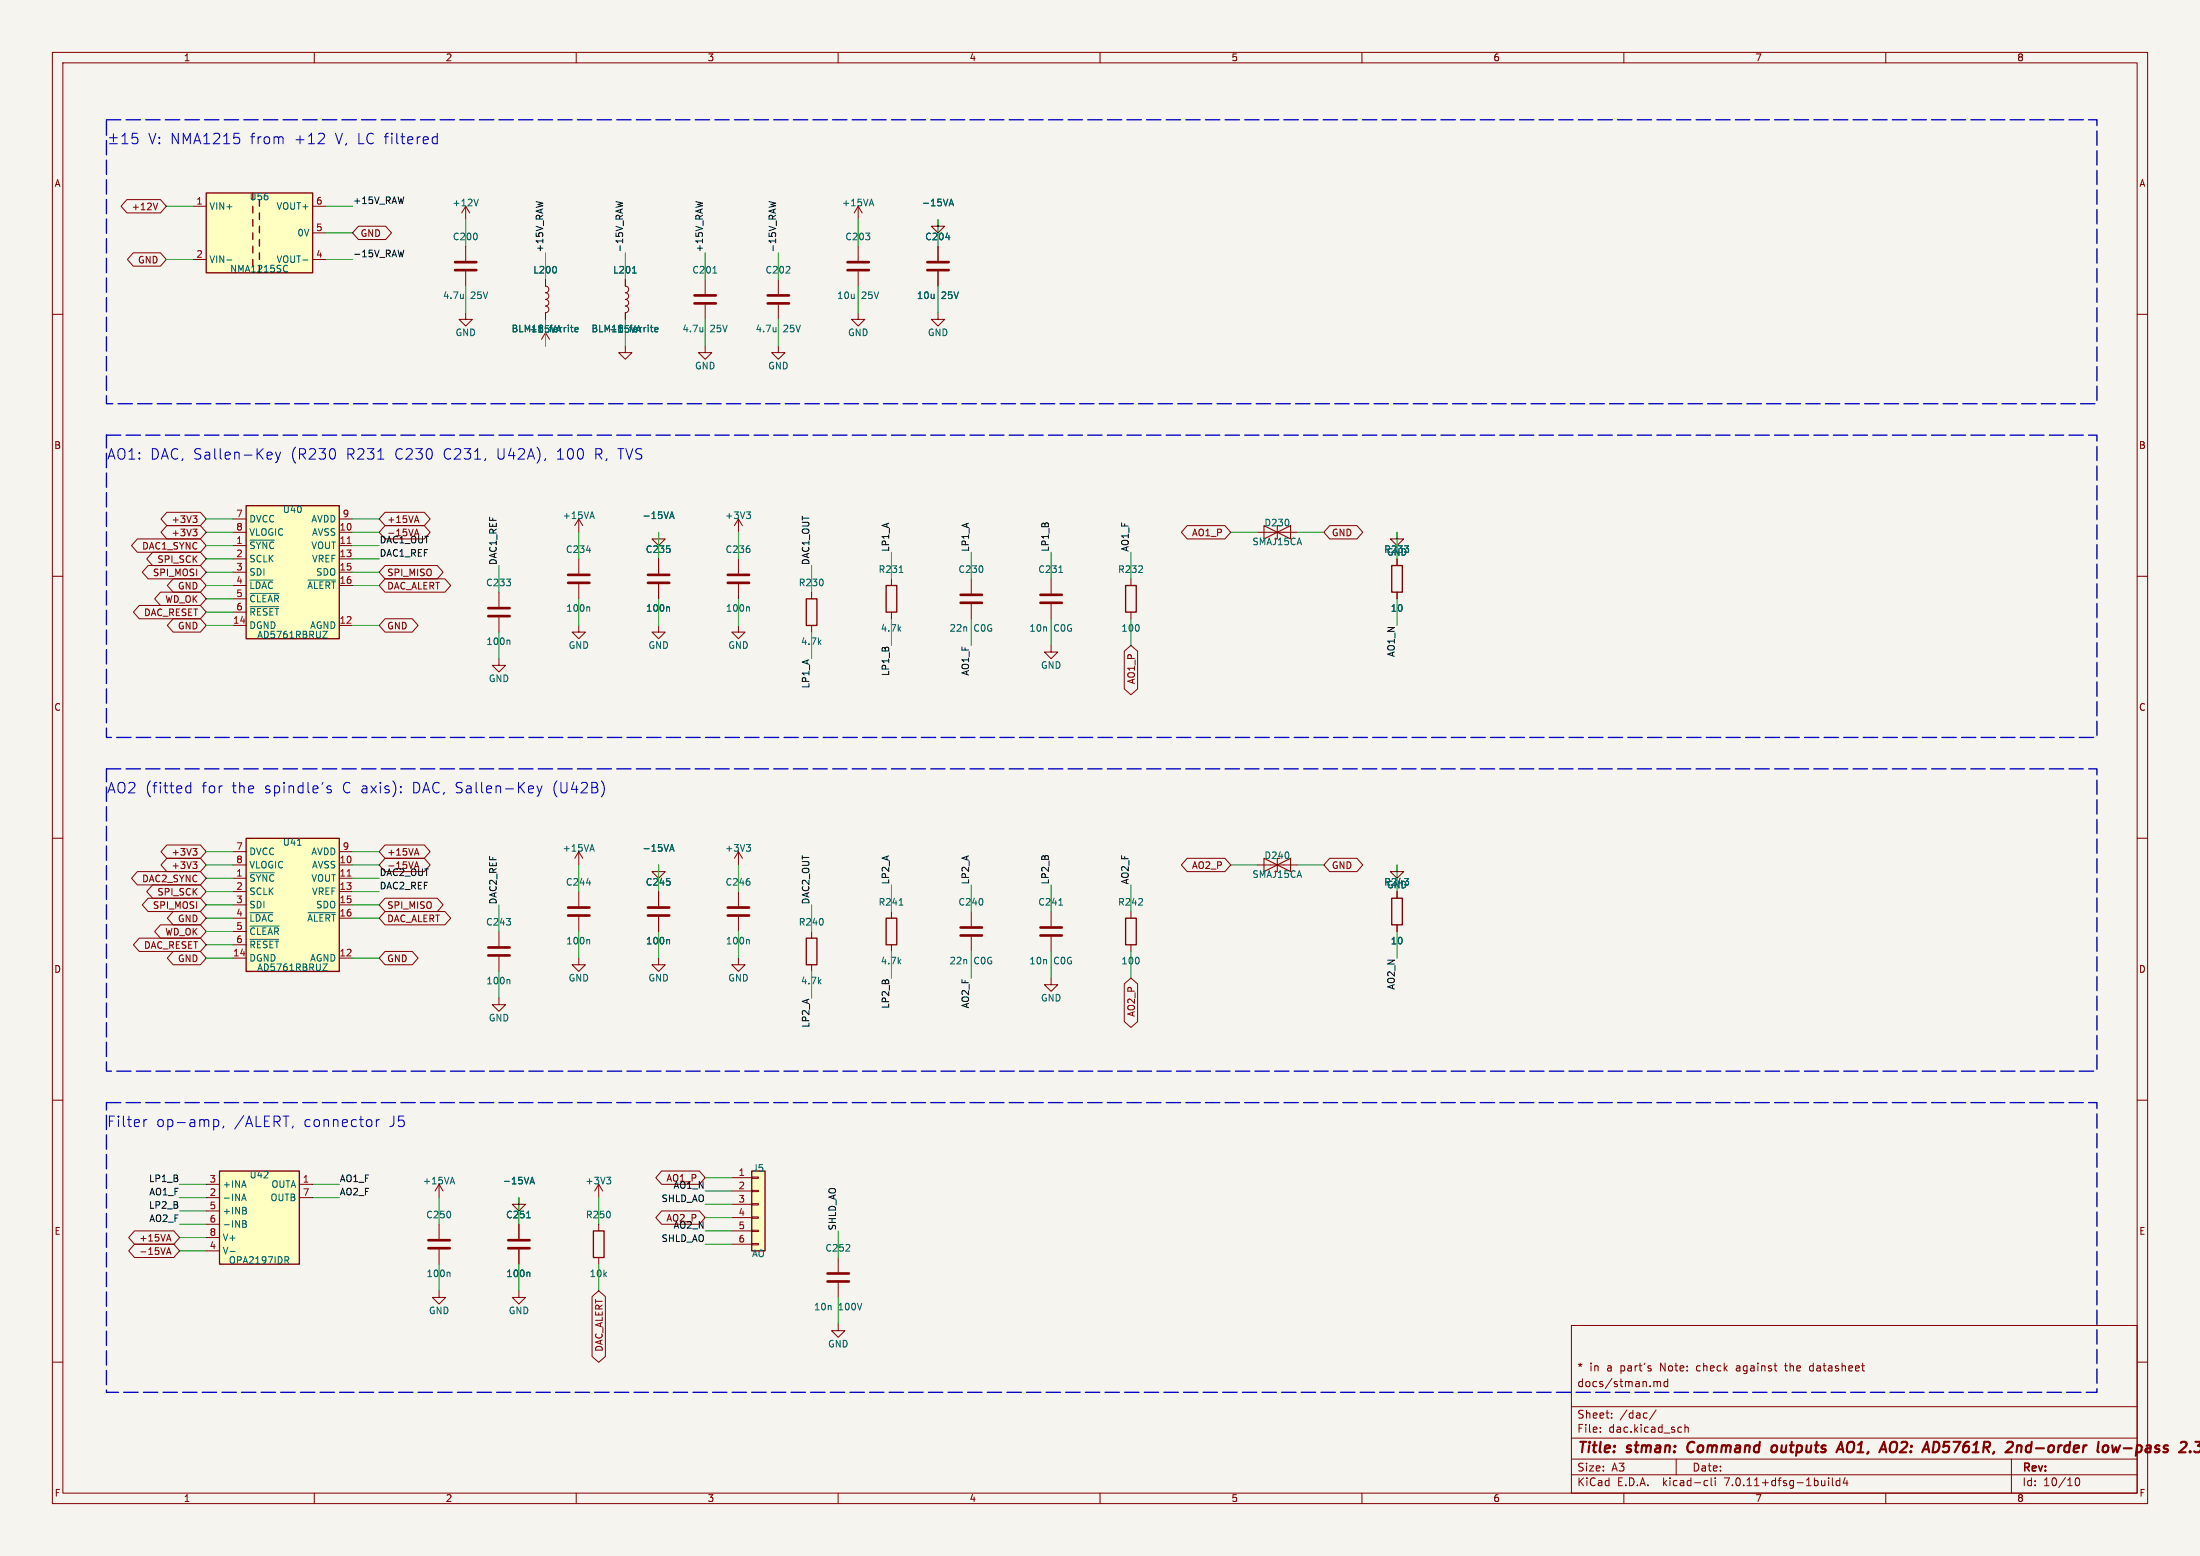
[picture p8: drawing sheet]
<svg xmlns="http://www.w3.org/2000/svg" width="420mm" height="297mm" viewBox="0 0 420 297" stroke-linecap="round" stroke-linejoin="round" font-family="sans-serif">
<path d="M0 0h420v297h-420z" fill="#f5f4ef" stroke="#f5f4ef" stroke-width=".19"/>
<g fill="none" stroke="#840000" stroke-width=".19">
<path d="M10 10h400v277h-400zM12 12h396v273h-396zM60 10v2M110 10v2M160 10v2M210 10v2M260 10v2M310 10v2M360 10v2M24.2 38.1h6.4l1.1 1.3-1.1 1.2h-6.4l-1.1-1.2zM30.1 38.8l-.4 1.2M36.8 39.4h2.6"/>
<path d="M59.7 39.4h2.5M88.9 39.4l-.8 1.2M88.9 39.4v2.5M88.9 39.4l.8 1.2M163.8 39.4v2.5M163.8 39.4l-.7 1.2M163.8 39.4l.8 1.2M10 60h2M25.4 48.3h5.2l1.1 1.2-1.1 1.3h-5.2l-1.1-1.3zM36.8 49.5h2.6M59.7 49.5h2.5M59.7 44.5h2.5"/>
<path d="M68.4 43.2h5.2l1.1 1.3-1.1 1.2h-5.2l-1.1-1.2zM88.9 59.7v1.3h1.3l-1.3 1.2-1.3-1.2h1.3M88.9 47v2.8M88.9 51.8v2.8M104.1 53.3v1.3a.64 .64 0 0 1 .7 .6 .64 .64 0 0 1-.7 .7 .64 .64 0 0 1 .7 .6 .64 .64 0 0 1-.7 .7 .64 .64 0 0 1 .7 .6 .64 .64 0 0 1-.7 .6 .64 .64 0 0 1 .7 .7 .64 .64 0 0 1-.7 .6v1.3M119.4 53.3v1.3a.64 .64 0 0 1 .6 .6 .64 .64 0 0 1-.6 .7 .64 .64 0 0 1 .6 .6 .64 .64 0 0 1-.6 .7 .64 .64 0 0 1 .6 .6 .64 .64 0 0 1-.6 .6 .64 .64 0 0 1 .6 .7 .64 .64 0 0 1-.6 .6v1.3M134.6 53.3v2.8M134.6 58.2v2.8M148.6 53.3v2.8M148.6 58.2v2.8M163.8 59.7v1.3h1.3l-1.3 1.2-1.2-1.2h1.2M163.8 47v2.8"/>
<path d="M163.8 51.8v2.8M179.1 59.7v1.3h1.2l-1.2 1.2-1.3-1.2h1.3M179.1 41.9v1.3h1.2l-1.2 1.3-1.3-1.3h1.3M179.1 47v2.8M179.1 51.8v2.8M408 60h2M104.1 63.5v2.5M104.1 63.5l-.7 1.3M104.1 63.5l.8 1.3M119.4 66v1.3h1.2l-1.2 1.3-1.3-1.3h1.3M134.6 66v1.3h1.3l-1.3 1.3-1.3-1.3h1.3M148.6 66v1.3h1.3l-1.3 1.3-1.3-1.3h1.3"/>
<path d="M31.8 97.8h6.5l1.1 1.3-1.1 1.2h-6.5l-1.1-1.2zM36.8 98.5h.8l-.4 .4M37.4 98.9l.2 .3v.3l-.2 .2M44.4 99.1h2.6M64.8 99.1h2.5M73.5 97.8h7.5l1.1 1.3-1.1 1.2h-7.5l-1.1-1.2zM79.2 99.4h.6M79.5 98.5l.5 1.2M110.5 99.1l-.8 1.2M110.5 99.1v2.5M110.5 99.1l.8 1.2M141 99.1v2.5"/>
<path d="M141 99.1l-.8 1.2M141 99.1l.7 1.2M10 110h2M26.2 102.9h12.1l1.1 1.2-1.1 1.3h-12.1l-1.1-1.3zM26.6 115.6h11.7l1.1 1.2-1.1 1.3h-11.7l-1.1-1.3zM28.3 107.9h10l1.1 1.3-1.1 1.3h-10l-1.1-1.3zM29.1 105.4h9.2l1.1 1.3-1.1 1.3h-9.2l-1.1-1.3zM30.6 113h7.7l1.1 1.3-1.1 1.3h-7.7l-1.1-1.3zM31.8 100.3h6.5l1.1 1.3-1.1 1.3h-6.5l-1.1-1.3zM33.1 118.1h5.2l1.1 1.3-1.1 1.3h-5.2l-1.2-1.3zM33.1 110.5h5.2l1.1 1.3-1.1 1.2h-5.2l-1.2-1.2zM36.8 101h.8l-.4 .5"/>
<path d="M37.4 101.5l.2 .2v.3l-.2 .3M44.4 104.1h2.6M44.4 101.6h2.6M44.4 119.4h2.6M44.4 106.7h2.6M44.4 109.2h2.6M44.4 111.8h2.6M44.4 114.3h2.6M44.4 116.8h2.6M64.8 104.1h2.5M64.8 101.6h2.5M64.8 119.4h2.5"/>
<path d="M64.8 106.7h2.5M64.8 109.2h2.5M64.8 111.8h2.5M73.5 118.1h5.2l1.1 1.3-1.1 1.3h-5.2l-1.1-1.3zM73.5 110.5h11.4l1.1 1.3-1.1 1.2h-11.4l-1.1-1.2zM73.5 107.9h10l1.1 1.3-1.1 1.3h-10l-1.1-1.3zM73.5 100.3h7.5l1.1 1.3-1.1 1.3h-7.5l-1.1-1.3zM79.1 102.3l.4-1.3 .5 1.3M95.2 113v2.8M95.2 117.9v2.8M110.5 119.4v1.3h1.3l-1.3 1.2-1.3-1.2h1.3M110.5 106.7v2.8"/>
<path d="M110.5 111.5v2.8M125.7 119.4v1.3h1.3l-1.3 1.2-1.2-1.2h1.2M125.7 101.6v1.3h1.3l-1.3 1.2-1.2-1.2h1.2M125.7 106.7v2.8M125.7 111.5v2.8M141 119.4v1.3h1.2l-1.2 1.2-1.3-1.2h1.3M141 106.7v2.8M141 111.5v2.8M154.9 113v1.3M154.9 119.4v1.3M170.2 110.5v1.3M170.2 116.8v1.3"/>
<path d="M185.4 110.5v2.8M185.4 115.3v2.8M200.7 110.5v2.8M200.7 115.3v2.8M215.9 110.5v1.3M215.9 116.8v1.3M226.6 100.3h7.2l1.1 1.3-1.1 1.3h-7.2l-1.1-1.3zM240 101.6h7.6M253.8 100.3h5.2l1.2 1.3-1.2 1.3h-5.2l-1.1-1.3zM266.7 101.6v1.3h1.3l-1.3 1.2-1.3-1.2h1.3M266.7 106.7v1.3M266.7 113v1.3"/>
<path d="M408 110h2M95.2 125.7v1.3h1.3l-1.3 1.3-1.2-1.3h1.2M200.7 123.2v1.3h1.2l-1.2 1.2-1.3-1.2h1.3M214.6 124.3l1.3-1.1 1.3 1.1v7.2l-1.3 1.1-1.3-1.1zM10 160h2M408 160h2M26.2 166.4h12.1l1.1 1.2-1.1 1.3h-12.1l-1.1-1.3zM26.6 179.1h11.7l1.1 1.2-1.1 1.3h-11.7l-1.1-1.3zM28.3 171.4h10l1.1 1.3-1.1 1.3h-10l-1.1-1.3zM29.1 168.9h9.2l1.1 1.3-1.1 1.3h-9.2l-1.1-1.3zM30.6 176.5h7.7l1.1 1.3-1.1 1.3h-7.7l-1.1-1.3zM31.8 161.3h6.5l1.1 1.3-1.1 1.2h-6.5l-1.1-1.2z"/>
<path d="M31.8 163.8h6.5l1.1 1.3-1.1 1.3h-6.5l-1.1-1.3zM33.1 174h5.2l1.1 1.3-1.1 1.2h-5.2l-1.2-1.2zM36.8 162h.8l-.4 .4M36.8 164.5h.8l-.4 .5M37.4 162.4l.2 .3v.3l-.2 .2M37.4 165l.2 .2v.3l-.2 .3M44.4 167.6h2.6M44.4 165.1h2.6M44.4 170.2h2.6M44.4 172.7h2.6M44.4 175.3h2.6M44.4 177.8h2.6"/>
<path d="M44.4 162.6h2.6M64.8 167.6h2.5M64.8 165.1h2.5M64.8 170.2h2.5M64.8 172.7h2.5M64.8 175.3h2.5M64.8 162.6h2.5M73.5 174h11.4l1.1 1.3-1.1 1.2h-11.4l-1.1-1.2zM73.5 161.3h7.5l1.1 1.3-1.1 1.2h-7.5l-1.1-1.2zM73.5 163.8h7.5l1.1 1.3-1.1 1.3h-7.5l-1.1-1.3zM73.5 171.4h10l1.1 1.3-1.1 1.3h-10l-1.1-1.3zM79.1 165.8l.4-1.3 .5 1.3"/>
<path d="M79.2 162.9h.6M79.5 162l.5 1.2M95.2 177.8v2.8M110.5 162.6v2.5M110.5 170.2v2.8M110.5 175v2.8M110.5 162.6l-.8 1.2M110.5 162.6l.8 1.2M125.7 165.1v1.3h1.3l-1.3 1.2-1.2-1.2h1.2M125.7 170.2v2.8M125.7 175v2.8M141 162.6l-.8 1.2"/>
<path d="M141 162.6v2.5M141 170.2v2.8M141 175v2.8M141 162.6l.7 1.2M154.9 177.8v1.3M170.2 174v1.3M185.4 174v2.8M185.4 178.8v2.8M200.7 174v2.8M200.7 178.8v2.8M215.9 174v1.3M226.6 163.8h7.2l1.1 1.3-1.1 1.3h-7.2l-1.1-1.3z"/>
<path d="M240 165.1h7.6M253.8 163.8h5.2l1.2 1.3-1.2 1.3h-5.2l-1.1-1.3zM266.7 165.1v1.3h1.3l-1.3 1.2-1.3-1.2h1.3M266.7 170.2v1.3M266.7 176.5v1.3M33.1 181.6h5.2l1.1 1.3-1.1 1.3h-5.2l-1.2-1.3zM44.4 182.9h2.6M44.4 180.3h2.6M64.8 182.9h2.5M73.5 181.6h5.2l1.1 1.3-1.1 1.3h-5.2l-1.1-1.3zM95.2 190.5v1.3h1.3l-1.3 1.2-1.2-1.2h1.2M95.2 182.6v2.8"/>
<path d="M110.5 182.9v1.3h1.3l-1.3 1.2-1.3-1.2h1.3M125.7 182.9v1.3h1.3l-1.3 1.2-1.2-1.2h1.2M141 182.9v1.3h1.2l-1.2 1.2-1.3-1.2h1.3M154.9 184.2v1.2M170.2 180.3v1.3M200.7 186.7v1.3h1.2l-1.2 1.2-1.3-1.2h1.3M214.6 187.8l1.3-1.1 1.3 1.1v7.2l-1.3 1.1-1.3-1.1zM215.9 180.3v1.3M10 210h2M408 210h2M25.7 237.5h7.5l1.1 1.3-1.1 1.2h-7.5l-1.1-1.2zM25.7 234.9h7.5l1.1 1.3-1.1 1.3h-7.5l-1.1-1.3z"/>
<path d="M31.8 239.4l.4-1.2 .4 1.2M31.9 239.1h.6M31.9 236.5h.6M32.2 235.6l.4 1.3M39.4 226.1h2.5M39.4 228.6h2.5M39.4 238.8h2.5M39.4 231.1h2.5M39.4 233.7h2.5M39.4 236.2h2.5M57.1 226.1h2.6M57.1 228.6h2.6"/>
<path d="M83.8 226.1v2.5M83.8 233.7v2.8M83.8 238.5v2.8M83.8 226.1l-.7 1.2M83.8 226.1l.8 1.2M99.1 228.6v1.3h1.2l-1.2 1.2-1.3-1.2h1.3M99.1 233.7v2.8M99.1 238.5v2.8M114.3 226.1v2.5M114.3 233.7v1.2M114.3 226.1l-.8 1.2M114.3 226.1l.8 1.2"/>
<path d="M126.3 231.1h7.2l1.1 1.3-1.1 1.3h-7.2l-1.1-1.3zM126.3 223.5h7.2l1.1 1.3-1.1 1.3h-7.2l-1.1-1.3zM139.7 224.8h3.8M139.7 227.3h3.8M139.7 229.9h3.8M139.7 232.4h3.8M139.7 234.9h3.8M139.7 237.5h3.8M143.5 237.4h1.3v.2h-1.3zM143.5 234.8h1.3v.3h-1.3zM143.5 232.3h1.3v.2h-1.3zM143.5 229.7h1.3v.3h-1.3z"/>
<path d="M143.5 227.2h1.3v.3h-1.3zM143.5 224.7h1.3v.2h-1.3zM10 260h2M83.8 246.4v1.2h1.3l-1.3 1.3-1.3-1.3h1.3M99.1 246.4v1.2h1.2l-1.2 1.3-1.3-1.3h1.3M113 247.5l1.3-1.1 1.3 1.1v11.4l-1.3 1.1-1.3-1.1zM114.3 240v1.3M160 252.7v1.3h1.3l-1.3 1.3-1.3-1.3h1.3M160 240v2.8M160 244.9v2.7M300 253h108v32h-108zM408 260h2"/>
<path d="M300 278.5h108M300 274.5h108M300 268.5h108M305.5 273.2v.2M305.5 272.5v.1M307.7 270.5v.2M307.7 269.8v.1M315 261.2l.2 .2-.2 .3M315 260.7l.2 .1M315.7 263.8l.5-.1 .2 .2M316.2 269.1l-1.3 1.9M316.4 263.9l.2-.2 .3 .1 .1 .9"/>
<path d="M316.4 263.9v.8M318.4 263.8l-.5-.1-.2 .3 .1 .6h.6M318.4 263.2v1.5M320 278.5v3M320.9 272.4l.1 .1M321 273.3l-.1 .1M321.7 271.9v1.5M321.7 272.5l.2-.1 .3 .1 .1 .9M340.7 260.7h.5M345.7 260.7l-.3 .3v.4l.3 .3M384 278.5v6.5M60 285v2"/>
<path d="M110 285v2M160 285v2M210 285v2M260 285v2M300 281.5h108M310 285v2M325.6 282.6l.4 .1M326 283.5l-.4 .1M326.7 282.1v1.3l.2 .2M327.4 282.1v.1M327.4 282.6v1M349.1 282.1v.1"/>
<path d="M349.1 282.6v1M349.8 282.1v1.3l.2 .2M351.2 282.7l-.4-.1-.3 .3 .2 .6h.5M351.2 282.1v1.5M352.2 282l-.3 1.1h.9M352.6 282.6v1M360 285v2M396.4 282.2l.1-.1a.8 .8 0 0 1 .5 .7 .8 .8 0 0 1-.5 .8 1 1 0 0 1-.1-1.4z"/>
</g>
<g fill="none" stroke="#840000" stroke-width=".4">
<path d="M322.4 275.5l-.1 .2a1.24 1.24 0 0 0 .1 1.4M339.2 276.1a.57 .57 0 0 0-1 .2v.7a.57 .57 0 0 0 1-.2M350.6 277.2l.9-2 .4 2M350.8 276.6h1M361.8 275.2a.77 .77 0 0 0-1 .7v1l.3 .3h.4M370 275.3a1.27 1.27 0 0 1-.1 1.6M385.1 276.1a.49 .49 0 0 1 .8 .1l-.1 1M385.1 275.9l-.1 1.3M387.2 275.9l-.4 .4-.1 .5 .4 .4M402.2 275.9l.3 .4-.1 .5-.4 .4M403.2 275.9l.2 1.3 .5-.9 .3 .9 .5-1.3M419.1 275.2h.9"/>
<path d="M420 277l-.3 .2-.7-.1M420 275.5l-.4 .5 .4 .1M420 277h.1"/>
</g>
<g fill="none" stroke="#840000" stroke-width=".51">
<path d="M86.9 51.6h4M86.9 50h4M132.6 57.9h4.1M132.6 56.4h4.1M146.6 57.9h4M146.6 56.4h4M161.8 51.6h4.1M161.8 50h4.1M177 51.6h4.1M177 50h4.1M93.2 117.6h4.1M93.2 116.1h4.1"/>
<path d="M108.5 111.3h4M108.5 109.7h4M123.7 111.3h4.1M123.7 109.7h4.1M138.9 111.3h4.1M138.9 109.7h4.1M183.4 115.1h4.1M183.4 113.5h4.1M198.6 115.1h4.1M198.6 113.5h4.1M108.5 174.8h4M108.5 173.2h4"/>
<path d="M123.7 174.8h4.1M123.7 173.2h4.1M138.9 174.8h4.1M138.9 173.2h4.1M183.4 178.6h4.1M183.4 177h4.1M198.6 178.6h4.1M198.6 177h4.1M93.2 182.4h4.1M93.2 180.8h4.1M81.8 238.3h4.1M81.8 236.7h4.1"/>
<path d="M97 238.3h4.1M97 236.7h4.1M158 244.6h4.1M158 243.1h4.1"/>
</g>
<g fill="none" stroke="#006464" stroke-width=".19">
<path d="M91.3 38l-.4 1.3M166.1 38.9h.6M166.4 38l.4 1.3M181.2 39.3l.4-1.3 .4 1.3M181.3 38.9h.6M43.3 49.6h1M54.9 51.8l-.3 .1M57.8 49.6h1M88.4 56.1v.9M88.4 56.9h.1M106.2 51.1v.8M120.7 52.1h.8"/>
<path d="M136.1 52.1h.7M180.6 45.3h.7M109.9 62.5l.4 .1 .1 .2-.6 .1M110.3 63.3h-.4M125.2 62.5l.3 .1 .1 .2-.6 .1M125.5 63.3h-.3M134.2 62.5v.8M134.2 63.2l-.1 .1M148.1 62.5v.8M148.1 63.2v.1M112.7 98.6h.6M113 97.7l.5 1.3"/>
<path d="M127.8 99l.5-1.3 .4 1.3M128 98.6h.6M142.5 97.7h.8l-.5 .5M143 98.2l.3 .2v.3l-.3 .3M47.7 103.1h4.7M47.7 110.7h4.4M47.7 113.3h5.6M47.7 115.8h5.5M58.8 110.7h5.2M112 105h.8M112.4 115.8l.2 .2v.7M127.6 115.8l.2 .2v.7"/>
<path d="M142.9 115.8l.2 .2v.7M171.7 109.3h.7M202.1 109.3h.8M62.5 120.5l-.9 1.3h.9M97.2 122.2l.1 .2v.6M47.7 166.6h4.7M47.7 174.2h4.4M47.7 176.8h5.6M47.7 179.3h5.5M56.8 161.3h.7M58.8 174.2h5.2M112 168.5h.8"/>
<path d="M112.4 179.3l.2 .2v.7M112.7 162.1h.6M113 161.2l.5 1.3M127.6 179.3l.2 .2v.7M127.8 162.5l.5-1.3 .4 1.3M128 162.1h.6M142.5 161.2h.8l-.5 .5M142.9 179.3l.2 .2v.7M143 161.7l.3 .2v.3l-.3 .3M171.7 172.8h.7M202.1 172.8h.8M62.5 184l-.9 1.3h.9"/>
<path d="M97.2 187l.1 .1v.7M43.9 238.9h1M46.1 229.2l.5-1.3 .4 1.3M46.3 228.8h.6M46.3 233l.6 .1 .1 .3-.2 .2M46.3 233.6h.5M46.8 233.6l.3 .2-.1 .3-.7 .2M46.9 231.1l.2 .2-.2 .4M46.9 230.6v.3M54.4 239.9h.5l.2 .2-.1 .4h-.6M86.1 225.6h.6M86.4 224.7l.4 1.3"/>
<path d="M100.5 232.5h.8M101.2 226l.4-1.3 .4 1.3M101.3 225.6h.6M115.8 224.7h.8l-.4 .5M116.4 225.2l.2 .2v.3l-.2 .3M54.7 240.5l.4 .6M85.7 242.8l.2 .2v.7M101 242.8l.1 .2v.7"/>
</g>
<g fill="#ffffc2" stroke="#ffffc2" stroke-width=".19">
<path d="M47 96.5h17.8v25.4h-17.8z"/>
<path d="M39.4 36.8h20.3v15.3h-20.3z"/>
<path d="M47 160h17.8v25.4h-17.8z"/>
<path d="M41.9 223.5h15.2v17.8h-15.2z"/>
<path d="M143.5 223.5h2.5v15.3h-2.5z"/>
</g>
<g fill="none" stroke="#840000" stroke-width=".25">
<path d="M39.4 36.8h20.3v15.3h-20.3zM48.3 39.4v1.2M49.5 38.1v1.3M48.3 41.9v1.3M48.3 44.5v1.2M48.3 47v1.3M48.3 49.5v1.3M49.5 40.6v1.3M49.5 43.2v1.3M49.5 45.7v1.3M49.5 48.3v1.2M47 96.5h17.8v25.4h-17.8z"/>
<path d="M153.9 114.3h2.1v5.1h-2.1zM169.2 111.8h2v5h-2zM214.9 111.8h2v5h-2zM265.7 108h2v5h-2zM47 160h17.8v25.4h-17.8zM153.9 179.1h2.1v5.1h-2.1zM169.2 175.3h2v5h-2zM214.9 175.3h2v5h-2zM265.7 171.5h2v5h-2zM41.9 223.5h15.2v17.8h-15.2zM113.3 234.9h2v5.1h-2zM143.5 223.5h2.5v15.3h-2.5z"/>
</g>
<path d="M66.3 103.7h.7M66.3 167.2h.7" fill="none" stroke="#a90000" stroke-width=".19"/>
<path d="M241.3 100.3l2.5 1.3-2.5 1.3zM243.8 101.6l2.6-1.3v2.6zM244.3 100.3h-.5v2.6h-.5M241.3 163.8l2.5 1.3-2.5 1.3zM243.8 165.1l2.6-1.3v2.6zM244.3 163.8h-.5v2.6h-.5" fill="none" stroke="#840000" stroke-width=".2"/>
<path d="M117.6 38.5l1.3 .3-.9 .2M146.8 38.5l1.3 .3-.9 .2M77.1 47.7l-.3 1.3-.3-.9" fill="none" stroke="#0f0f0f" stroke-width=".19"/>
<g fill="none" stroke="#0000c2" stroke-width=".19">
<path d="M20.9 26.3h1.5M20.9 27.4h1.5M21.7 25.5v1.6M23.3 27.4h1.1M23.3 26l.5-.6v2M26.2 25.4h-.9l-.1 1 .3-.2 .6 .1 .2 .3-.1 .6-.3 .2h-.4l-.3-.2M45.7 26.4l.1 .2-.1 .6M61.6 25.4l.2 .1a.54 .54 0 0 1 0 .8l-1.1 1.1h1.2M82.6 27.2l.3 .2 .6-.1M83.5 25.4v2M83.5 26.2l-.6-.1-.3 .2M51.1 87.5h.7"/>
<path d="M51.1 86.4l.6-.1 .1 .1 .1 .4-.9 .2M52.6 86.3l.5 1.3M53.1 87.6l-.2 .5-.3 .2M53.6 86.3l-.5 1.3M63.8 85.8a1.68 1.68 0 0 1 0 1.6M72.1 87.6h1.2M36.4 149.3v2M36.4 150.1l-.6-.1-.3 .4v.6l.2 .2h.7M63.2 150.1l-.5-.1-.3 .3 .1 .3 .7 .2v.4h-.8M76.5 151.1v.2M76.5 150.1v.2M101.2 150l.6 .1v.4l-.9 .2"/>
<path d="M101.8 151.2l-.6 .1M102.5 150l.5 1.3M103 151.3l-.2 .5-.3 .2M103.5 150l-.5 1.3M115.3 149.9v1.3M28 213.7l-.3 .1-.2 .3M40.8 213.8l.6-.1 .4 .4v.6l-.2 .2h-.8M40.8 213.7v2M42.7 214.9l-.2 .4M55.9 214.9l-.1 .3M71.8 213.7v1.3M72.4 213.7l-.4 .1-.2 .3"/>
</g>
<path d="M20.3 22.9h380v54.2h-380v-54.2M20.3 83.1h380v57.7h-380v-57.7M20.3 146.8h380v57.7h-380v-57.7M20.3 210.5h380v55.3h-380v-55.3" fill="none" stroke="#0000c2" stroke-width=".25" stroke-dasharray="2.7 1"/>
<g fill="none" stroke="#009600" stroke-width=".19">
<path d="M31.7 39.4h5.1M62.2 39.4h5.1M31.7 49.5h5.1M62.2 49.5h5.1M62.2 44.5h5.1M88.9 41.9v5.1M88.9 54.6v5.1M104.1 48.3v5M119.4 48.3v5M134.6 48.3v5M148.6 48.3v5M163.8 41.9v5.1"/>
<path d="M163.8 54.6v5.1M179.1 41.9v5.1M179.1 54.6v5.1M104.1 61v5M119.4 61v5M134.6 61v5M148.6 61v5M39.4 99.1h5M67.3 99.1h5.1M39.4 104.1h5M39.4 101.6h5M39.4 106.7h5"/>
<path d="M39.4 109.2h5M39.4 111.8h5M39.4 119.4h5M39.4 114.3h5M39.4 116.8h5M67.3 104.1h5.1M67.3 101.6h5.1M67.3 106.7h5.1M67.3 109.2h5.1M67.3 111.8h5.1M67.3 119.4h5.1M95.2 108v5"/>
<path d="M110.5 101.6v5.1M110.5 114.3v5.1M125.7 101.6v5.1M125.7 114.3v5.1M141 101.6v5.1M141 114.3v5.1M154.9 108v5M170.2 105.4v5.1M170.2 118.1v5.1M185.4 105.4v5.1M185.4 118.1v5.1M200.7 105.4v5.1"/>
<path d="M200.7 118.1v5.1M215.9 105.4v5.1M215.9 118.1v5.1M234.9 101.6h5.1M247.6 101.6h5.1M266.7 101.6v5.1M266.7 114.3v5.1M95.2 120.7v5M154.9 120.7v5M39.4 165.1h5M39.4 162.6h5M39.4 167.6h5"/>
<path d="M39.4 170.2h5M39.4 172.7h5M39.4 175.3h5M39.4 177.8h5M67.3 165.1h5.1M67.3 162.6h5.1M67.3 167.6h5.1M67.3 170.2h5.1M67.3 172.7h5.1M67.3 175.3h5.1M95.2 172.7v5.1M110.5 165.1v5.1"/>
<path d="M110.5 177.8v5.1M125.7 165.1v5.1M125.7 177.8v5.1M141 165.1v5.1M141 177.8v5.1M154.9 172.7v5.1M170.2 168.9v5.1M185.4 168.9v5.1M200.7 168.9v5.1M215.9 168.9v5.1M234.9 165.1h5.1M247.6 165.1h5.1"/>
<path d="M266.7 165.1v5.1M266.7 177.8v5.1M39.4 180.3h5M39.4 182.9h5M67.3 182.9h5.1M95.2 185.4v5.1M154.9 185.4v5.1M170.2 181.6v5.1M185.4 181.6v5.1M200.7 181.6v5.1M215.9 181.6v5.1M34.3 226.1h5.1"/>
<path d="M34.3 238.8h5.1M34.3 231.1h5.1M34.3 233.7h5.1M34.3 236.2h5.1M34.3 228.6h5.1M59.7 226.1h5.1M59.7 228.6h5.1M83.8 228.6v5.1M99.1 228.6v5.1M114.3 228.6v5.1M134.6 224.8h5.1M134.6 237.5h5.1"/>
<path d="M134.6 234.9h5.1M134.6 227.3h5.1M134.6 229.9h5.1M134.6 232.4h5.1M160 234.9v5.1M83.8 241.3v5.1M99.1 241.3v5.1M114.3 241.3v5.1M160 247.6v5.1"/>
</g>
<g font-size="2.8" fill="#0000c2">
<text x="28.2" y="27.7">V: NMA1215</text>
<text x="47.7" y="27.7">from</text>
<text x="56.2" y="27.7">+12</text>
<text x="64" y="27.7">V, LC filtered</text>
<text x="20.3" y="87.9">AO1: DAC, Sallen-Key</text>
<text x="55.4" y="87.9">(R230</text>
<text x="66.1" y="87.9">R231</text>
<text x="75.4" y="87.9">C230</text>
<text x="84.7" y="87.9">C231,</text>
<text x="94.9" y="87.9">U42A),</text>
<text x="106.4" y="87.9">100</text>
<text x="113.7" y="87.9">R, TVS</text>
<text x="20.3" y="151.6">AO2 (fitted</text>
<text x="38.4" y="151.6">for</text>
<text x="44.2" y="151.6">the</text>
<text x="50.5" y="151.6">spindle's</text>
<text x="65.4" y="151.6">C axis):</text>
<text x="78.8" y="151.6">DAC, Sallen-Key</text>
<text x="105.7" y="151.6">(U42B)</text>
<text x="20.3" y="215.3">Filter</text>
<text x="29.7" y="215.3">op-amp,</text>
<text x="44.6" y="215.3">/ALERT,</text>
<text x="57.9" y="215.3">connector</text>
<text x="74.3" y="215.3">J5</text>
</g>
<g font-size="2.8" fill="#840000">
<text x="301" y="277.9">Title:</text>
<text x="310.6" y="277.9">stman:</text>
<text x="323" y="277.9">Command</text>
<text x="339.9" y="277.9">outputs</text>
<text x="353.3" y="277.9">AO1,</text>
<text x="362.3" y="277.9">AO2:</text>
<text x="371.3" y="277.9">AD5761R,</text>
<text x="387.9" y="277.9">2nd-order</text>
<text x="406.1" y="277.9">low-pass</text>
</g>
<g font-size="2.1" fill="#840000">
<text x="301" y="262">*</text>
<text x="303.4" y="262">in</text>
<text x="306.8" y="262">a</text>
<text x="309.5" y="262">part's</text>
<text x="317.2" y="262">Note:</text>
<text x="324.3" y="262">check</text>
<text x="332" y="262">against</text>
<text x="341.5" y="262">the</text>
<text x="346.3" y="262">datasheet</text>
<text x="301" y="265">docs/stman.md</text>
<text x="301" y="273.7">File:</text>
<text x="301" y="271">Sheet:</text>
<text x="307.1" y="273.7">dac.kicad_sch</text>
<text x="309.2" y="271">/dac/</text>
<text x="301" y="281.1">Size:</text>
<text x="307.6" y="281.1">A3</text>
<text x="323" y="281.1">Date:</text>
<text x="386" y="281.3">Rev:</text>
<text x="301" y="283.9">KiCad</text>
<text x="308.7" y="283.9">E.D.A.</text>
<text x="317.6" y="283.9">kicad-cli</text>
<text x="329.5" y="283.9">7.0.11+dfsg-1build4</text>
<text x="386" y="283.9">Id:</text>
<text x="390.1" y="283.9">10/10</text>
</g>
<g font-size="1.8" fill="#840000">
<text x="35" y="11.9">1</text>
<text x="85" y="11.9">2</text>
<text x="135" y="11.9">3</text>
<text x="185" y="11.9">4</text>
<text x="235" y="11.9">5</text>
<text x="285" y="11.9">6</text>
<text x="335" y="11.9">7</text>
<text x="385" y="11.9">8</text>
<text x="10.3" y="35.9">A</text>
<text x="408.3" y="35.9">A</text>
<text x="25" y="40.3">+12V</text>
<text x="68.7" y="45.4">GND</text>
<text x="26.2" y="50.5">GND</text>
<text x="10.3" y="85.9">B</text>
<text x="408.2" y="85.9">B</text>
<text x="32.7" y="100">+3V3</text>
<text x="73.8" y="100">+15VA</text>
<text x="27" y="105.1">DAC1_SYNC</text>
<text x="29.9" y="107.6">SPI_SCK</text>
<text x="32.7" y="102.6">+3V3</text>
<text x="227.5" y="102.6">AO1_P</text>
<text x="254.2" y="102.6">GND</text>
<text x="29.1" y="110.2">SPI_MOSI</text>
<text x="33.9" y="112.7">GND</text>
<text x="73.8" y="112.7">DAC_ALERT</text>
<text x="73.8" y="110.2">SPI_MISO</text>
<text x="27.4" y="117.8">DAC_RESET</text>
<text x="31.4" y="115.3">WD_OK</text>
<text x="33.9" y="120.3">GND</text>
<text x="73.8" y="120.3">GND</text>
<text x="216.9" y="130.7" transform="rotate(-90 216.9 130.7)">AO1_P</text>
<text x="10.3" y="135.9">C</text>
<text x="408.2" y="135.9">C</text>
<text x="32.7" y="163.5">+3V3</text>
<text x="32.7" y="166.1">+3V3</text>
<text x="73.8" y="163.5">+15VA</text>
<text x="227.5" y="166.1">AO2_P</text>
<text x="254.2" y="166.1">GND</text>
<text x="27" y="168.6">DAC2_SYNC</text>
<text x="29.1" y="173.7">SPI_MOSI</text>
<text x="29.9" y="171.1">SPI_SCK</text>
<text x="73.8" y="173.7">SPI_MISO</text>
<text x="31.4" y="178.8">WD_OK</text>
<text x="33.9" y="176.2">GND</text>
<text x="73.8" y="176.2">DAC_ALERT</text>
<text x="10.3" y="185.9">D</text>
<text x="27.4" y="181.3">DAC_RESET</text>
<text x="33.9" y="183.8">GND</text>
<text x="73.8" y="183.8">GND</text>
<text x="408.2" y="185.9">D</text>
<text x="216.9" y="194.2" transform="rotate(-90 216.9 194.2)">AO2_P</text>
<text x="10.3" y="235.9">E</text>
<text x="26.5" y="239.7">-15VA</text>
<text x="26.5" y="237.2">+15VA</text>
<text x="408.3" y="235.9">E</text>
<text x="115.3" y="258.1" transform="rotate(-90 115.3 258.1)">DAC_ALERT</text>
<text x="10.3" y="285.9">F</text>
<text x="35" y="286.9">1</text>
<text x="85" y="286.9">2</text>
<text x="135" y="286.9">3</text>
<text x="185" y="286.9">4</text>
<text x="235" y="286.9">5</text>
<text x="285" y="286.9">6</text>
<text x="335" y="286.9">7</text>
<text x="385" y="286.9">8</text>
<text x="408.3" y="285.9">F</text>
</g>
<g font-size="1.8" fill="#a90000">
<text x="37.4" y="39.1">1</text>
<text x="60.3" y="39.1">6</text>
<text x="60.3" y="44.2">5</text>
<text x="37.4" y="49.3">2</text>
<text x="60.3" y="49.3">4</text>
<text x="45" y="98.8">7</text>
<text x="45" y="101.3">8</text>
<text x="64.7" y="101.3">10</text>
<text x="65.3" y="98.8">9</text>
<text x="45" y="103.9">1</text>
<text x="45" y="106.4">2</text>
<text x="64.7" y="103.9">11</text>
<text x="64.7" y="106.4">13</text>
<text x="45" y="109">3</text>
<text x="45" y="111.5">4</text>
<text x="64.7" y="109">15</text>
<text x="64.7" y="111.5">16</text>
<text x="44.4" y="119.1">14</text>
<text x="45" y="114">5</text>
<text x="45" y="116.6">6</text>
<text x="64.7" y="119.1">12</text>
<text x="45" y="167.4">1</text>
<text x="45" y="162.3">7</text>
<text x="45" y="164.8">8</text>
<text x="64.7" y="164.8">10</text>
<text x="64.7" y="167.4">11</text>
<text x="65.3" y="162.3">9</text>
<text x="45" y="169.9">2</text>
<text x="45" y="172.5">3</text>
<text x="64.7" y="169.9">13</text>
<text x="64.7" y="172.5">15</text>
<text x="45" y="175">4</text>
<text x="45" y="177.5">5</text>
<text x="64.7" y="175">16</text>
<text x="44.4" y="182.6">14</text>
<text x="45" y="180.1">6</text>
<text x="64.7" y="182.6">12</text>
<text x="39.9" y="225.8">3</text>
<text x="57.7" y="225.8">1</text>
<text x="140.9" y="224.5">1</text>
<text x="140.9" y="227.1">2</text>
<text x="39.9" y="228.3">2</text>
<text x="39.9" y="230.9">5</text>
<text x="39.9" y="233.4">6</text>
<text x="57.7" y="228.3">7</text>
<text x="140.9" y="229.6">3</text>
<text x="140.9" y="232.2">4</text>
<text x="39.9" y="238.5">4</text>
<text x="39.9" y="236">8</text>
<text x="140.9" y="234.7">5</text>
<text x="140.9" y="237.2">6</text>
</g>
<g font-size="1.8" fill="#006464">
<text x="39.9" y="40.2">VIN+</text>
<text x="47.6" y="38.4">U56</text>
<text x="52.7" y="40.2">VOUT+</text>
<text x="86.3" y="39.6">+12V</text>
<text x="160.6" y="39.6">+15VA</text>
<text x="175.9" y="39.6">-15VA</text>
<text x="56.7" y="45.3">0V</text>
<text x="86.3" y="46.1">C200</text>
<text x="161.3" y="46.1">C203</text>
<text x="176.5" y="46.1">C204</text>
<text x="39.9" y="50.4">VIN-</text>
<text x="43.8" y="52.2">NMA1215SC</text>
<text x="52.7" y="50.4">VOUT-</text>
<text x="101.7" y="52.4">L200</text>
<text x="116.9" y="52.4">L201</text>
<text x="132.1" y="52.4">C201</text>
<text x="146" y="52.4">C202</text>
<text x="84.5" y="57.3">4.7u</text>
<text x="89.8" y="57.3">25V</text>
<text x="159.7" y="57.3">10u</text>
<text x="164.4" y="57.3">25V</text>
<text x="174.9" y="57.3">10u</text>
<text x="179.7" y="57.3">25V</text>
<text x="86.9" y="64.4">GND</text>
<text x="97.6" y="63.6">BLM18</text>
<text x="101" y="63.7">+15VA</text>
<text x="104.9" y="63.6">ferrite</text>
<text x="112.8" y="63.6">BLM18</text>
<text x="116.2" y="63.7">-15VA</text>
<text x="120.1" y="63.6">ferrite</text>
<text x="130.2" y="63.6">4.7u</text>
<text x="135.5" y="63.6">25V</text>
<text x="144.2" y="63.6">4.7u</text>
<text x="149.5" y="63.6">25V</text>
<text x="161.8" y="64.4">GND</text>
<text x="177" y="64.4">GND</text>
<text x="132.6" y="70.7">GND</text>
<text x="146.6" y="70.7">GND</text>
<text x="47.5" y="99.9">DVCC</text>
<text x="53.9" y="98.1">U40</text>
<text x="59.3" y="99.9">AVDD</text>
<text x="107.3" y="99.3">+15VA</text>
<text x="122.5" y="99.3">-15VA</text>
<text x="138.3" y="99.3">+3V3</text>
<text x="241.3" y="100.7">D230</text>
<text x="47.5" y="105">~{SYNC}</text>
<text x="47.5" y="107.5">SCLK</text>
<text x="47.5" y="102.5">VLOGIC</text>
<text x="59.3" y="105">VOUT</text>
<text x="59.5" y="102.5">AVSS</text>
<text x="59.5" y="107.5">VREF</text>
<text x="107.9" y="105.7">C234</text>
<text x="123.2" y="105.7">C235</text>
<text x="138.4" y="105.7">C236</text>
<text x="239" y="104.3">SMAJ15CA</text>
<text x="264.1" y="105.7">R233</text>
<text x="264.7" y="106.3">GND</text>
<text x="47.5" y="110.1">SDI</text>
<text x="47.5" y="112.6">~{LDAC}</text>
<text x="58.6" y="112.6">~{ALERT}</text>
<text x="60.2" y="110.1">SDO</text>
<text x="92.7" y="112.1">C233</text>
<text x="152.4" y="112.1">R230</text>
<text x="167.6" y="109.6">R231</text>
<text x="182.9" y="109.6">C230</text>
<text x="198.1" y="109.6">C231</text>
<text x="213.3" y="109.6">R232</text>
<text x="47.5" y="115.2">~{CLEAR}</text>
<text x="47.5" y="117.7">~{RESET}</text>
<text x="108" y="117">100n</text>
<text x="123.2" y="117">100n</text>
<text x="138.5" y="117">100n</text>
<text x="265.4" y="117">10</text>
<text x="47.5" y="120.2">DGND</text>
<text x="49" y="122">AD5761RBRUZ</text>
<text x="59.1" y="120.2">AGND</text>
<text x="92.8" y="123.3">100n</text>
<text x="108.5" y="124">GND</text>
<text x="123.7" y="124">GND</text>
<text x="138.9" y="124">GND</text>
<text x="152.8" y="123.3">4.7k</text>
<text x="168.1" y="120.8">4.7k</text>
<text x="181.2" y="120.8">22n</text>
<text x="185.9" y="120.8">C0G</text>
<text x="196.4" y="120.8">10n</text>
<text x="201.2" y="120.8">C0G</text>
<text x="214" y="120.8">100</text>
<text x="93.2" y="130.4">GND</text>
<text x="198.6" y="127.9">GND</text>
<text x="53.9" y="161.6">U41</text>
<text x="47.5" y="163.4">DVCC</text>
<text x="47.5" y="166">VLOGIC</text>
<text x="59.3" y="163.4">AVDD</text>
<text x="59.5" y="166">AVSS</text>
<text x="107.3" y="162.8">+15VA</text>
<text x="122.5" y="162.8">-15VA</text>
<text x="138.3" y="162.8">+3V3</text>
<text x="239" y="167.8">SMAJ15CA</text>
<text x="241.3" y="164.2">D240</text>
<text x="47.5" y="168.5">~{SYNC}</text>
<text x="47.5" y="171">SCLK</text>
<text x="47.5" y="173.6">SDI</text>
<text x="59.3" y="168.5">VOUT</text>
<text x="59.5" y="171">VREF</text>
<text x="60.2" y="173.6">SDO</text>
<text x="107.9" y="169.2">C244</text>
<text x="123.2" y="169.2">C245</text>
<text x="138.4" y="169.2">C246</text>
<text x="167.6" y="173.1">R241</text>
<text x="182.9" y="173.1">C240</text>
<text x="198.1" y="173.1">C241</text>
<text x="213.3" y="173.1">R242</text>
<text x="264.1" y="169.2">R243</text>
<text x="264.7" y="169.8">GND</text>
<text x="47.5" y="176.1">~{LDAC}</text>
<text x="47.5" y="178.7">~{CLEAR}</text>
<text x="58.6" y="176.1">~{ALERT}</text>
<text x="92.7" y="176.9">C243</text>
<text x="152.4" y="176.9">R240</text>
<text x="47.5" y="183.7">DGND</text>
<text x="47.5" y="181.2">~{RESET}</text>
<text x="49" y="185.5">AD5761RBRUZ</text>
<text x="59.1" y="183.7">AGND</text>
<text x="108" y="180.5">100n</text>
<text x="123.2" y="180.5">100n</text>
<text x="138.5" y="180.5">100n</text>
<text x="168.1" y="184.3">4.7k</text>
<text x="181.2" y="184.3">22n</text>
<text x="185.9" y="184.3">C0G</text>
<text x="196.4" y="184.3">10n</text>
<text x="201.2" y="184.3">C0G</text>
<text x="214" y="184.3">100</text>
<text x="265.4" y="180.5">10</text>
<text x="92.8" y="188.1">100n</text>
<text x="108.5" y="187.5">GND</text>
<text x="123.7" y="187.5">GND</text>
<text x="138.9" y="187.5">GND</text>
<text x="152.8" y="188.1">4.7k</text>
<text x="198.6" y="191.4">GND</text>
<text x="93.2" y="195.2">GND</text>
<text x="42.4" y="226.9">+INA</text>
<text x="47.6" y="225.1">U42</text>
<text x="51.7" y="226.9">OUTA</text>
<text x="80.6" y="226.3">+15VA</text>
<text x="95.9" y="226.3">-15VA</text>
<text x="111.7" y="226.3">+3V3</text>
<text x="143.6" y="223.9">J5</text>
<text x="42.4" y="229.5">-INA</text>
<text x="42.4" y="232">+INB</text>
<text x="51.5" y="229.5">OUTB</text>
<text x="81.3" y="232.7">C250</text>
<text x="96.5" y="232.7">C251</text>
<text x="111.7" y="232.7">R250</text>
<text x="42.4" y="239.6">V-</text>
<text x="42.4" y="234.5">-INB</text>
<text x="42.4" y="237.1">V+</text>
<text x="157.5" y="239.1">C252</text>
<text x="43.6" y="241.4">OPA2197IDR</text>
<text x="81.3" y="244">100n</text>
<text x="96.6" y="244">100n</text>
<text x="112.5" y="244">10k</text>
<text x="143.5" y="240.2">AO</text>
<text x="81.8" y="251">GND</text>
<text x="97" y="251">GND</text>
<text x="155.3" y="250.3">10n</text>
<text x="160" y="250.3">100V</text>
<text x="158" y="257.4">GND</text>
</g>
<g font-size="1.8" fill="#0f0f0f">
<text x="67.3" y="39">+15V_RAW</text>
<text x="67.3" y="49.2">-15V_RAW</text>
<text x="103.8" y="48.3" transform="rotate(-90 103.8 48.3)">+15V_RAW</text>
<text x="119" y="48.3" transform="rotate(-90 119 48.3)">-15V_RAW</text>
<text x="134.3" y="48.3" transform="rotate(-90 134.3 48.3)">+15V_RAW</text>
<text x="148.2" y="48.3" transform="rotate(-90 148.2 48.3)">-15V_RAW</text>
<text x="72.4" y="103.8">DAC1_OUT</text>
<text x="72.4" y="106.3">DAC1_REF</text>
<text x="73.8" y="102.6">-15VA</text>
<text x="94.9" y="107.9" transform="rotate(-90 94.9 107.9)">DAC1_REF</text>
<text x="154.6" y="107.9" transform="rotate(-90 154.6 107.9)">DAC1_OUT</text>
<text x="169.8" y="105.4" transform="rotate(-90 169.8 105.4)">LP1_A</text>
<text x="185.1" y="105.4" transform="rotate(-90 185.1 105.4)">LP1_A</text>
<text x="200.3" y="105.4" transform="rotate(-90 200.3 105.4)">LP1_B</text>
<text x="215.6" y="105.4" transform="rotate(-90 215.6 105.4)">AO1_F</text>
<text x="266.3" y="125.5" transform="rotate(-90 266.3 125.5)">AO1_N</text>
<text x="154.6" y="131.5" transform="rotate(-90 154.6 131.5)">LP1_A</text>
<text x="169.8" y="129.1" transform="rotate(-90 169.8 129.1)">LP1_B</text>
<text x="185.1" y="129.1" transform="rotate(-90 185.1 129.1)">AO1_F</text>
<text x="72.4" y="167.3">DAC2_OUT</text>
<text x="73.8" y="166.1">-15VA</text>
<text x="72.4" y="169.8">DAC2_REF</text>
<text x="94.9" y="172.7" transform="rotate(-90 94.9 172.7)">DAC2_REF</text>
<text x="154.6" y="172.7" transform="rotate(-90 154.6 172.7)">DAC2_OUT</text>
<text x="169.8" y="168.9" transform="rotate(-90 169.8 168.9)">LP2_A</text>
<text x="185.1" y="168.9" transform="rotate(-90 185.1 168.9)">LP2_A</text>
<text x="200.3" y="168.9" transform="rotate(-90 200.3 168.9)">LP2_B</text>
<text x="215.6" y="168.9" transform="rotate(-90 215.6 168.9)">AO2_F</text>
<text x="266.3" y="189" transform="rotate(-90 266.3 189)">AO2_N</text>
<text x="154.6" y="196.3" transform="rotate(-90 154.6 196.3)">LP2_A</text>
<text x="169.8" y="192.6" transform="rotate(-90 169.8 192.6)">LP2_B</text>
<text x="185.1" y="192.6" transform="rotate(-90 185.1 192.6)">AO2_F</text>
<text x="28.3" y="225.7">LP1_B</text>
<text x="64.8" y="225.7">AO1_F</text>
<text x="127.1" y="225.7">AO1_P</text>
<text x="128.5" y="227">AO1_N</text>
<text x="28.3" y="230.8">LP2_B</text>
<text x="28.4" y="233.3">AO2_F</text>
<text x="28.4" y="228.3">AO1_F</text>
<text x="64.8" y="228.3">AO2_F</text>
<text x="126.2" y="229.5">SHLD_AO</text>
<text x="127.1" y="233.4">AO2_P</text>
<text x="126.2" y="237.1">SHLD_AO</text>
<text x="128.5" y="234.6">AO2_N</text>
<text x="159.7" y="234.9" transform="rotate(-90 159.7 234.9)">SHLD_AO</text>
</g>
</svg>
